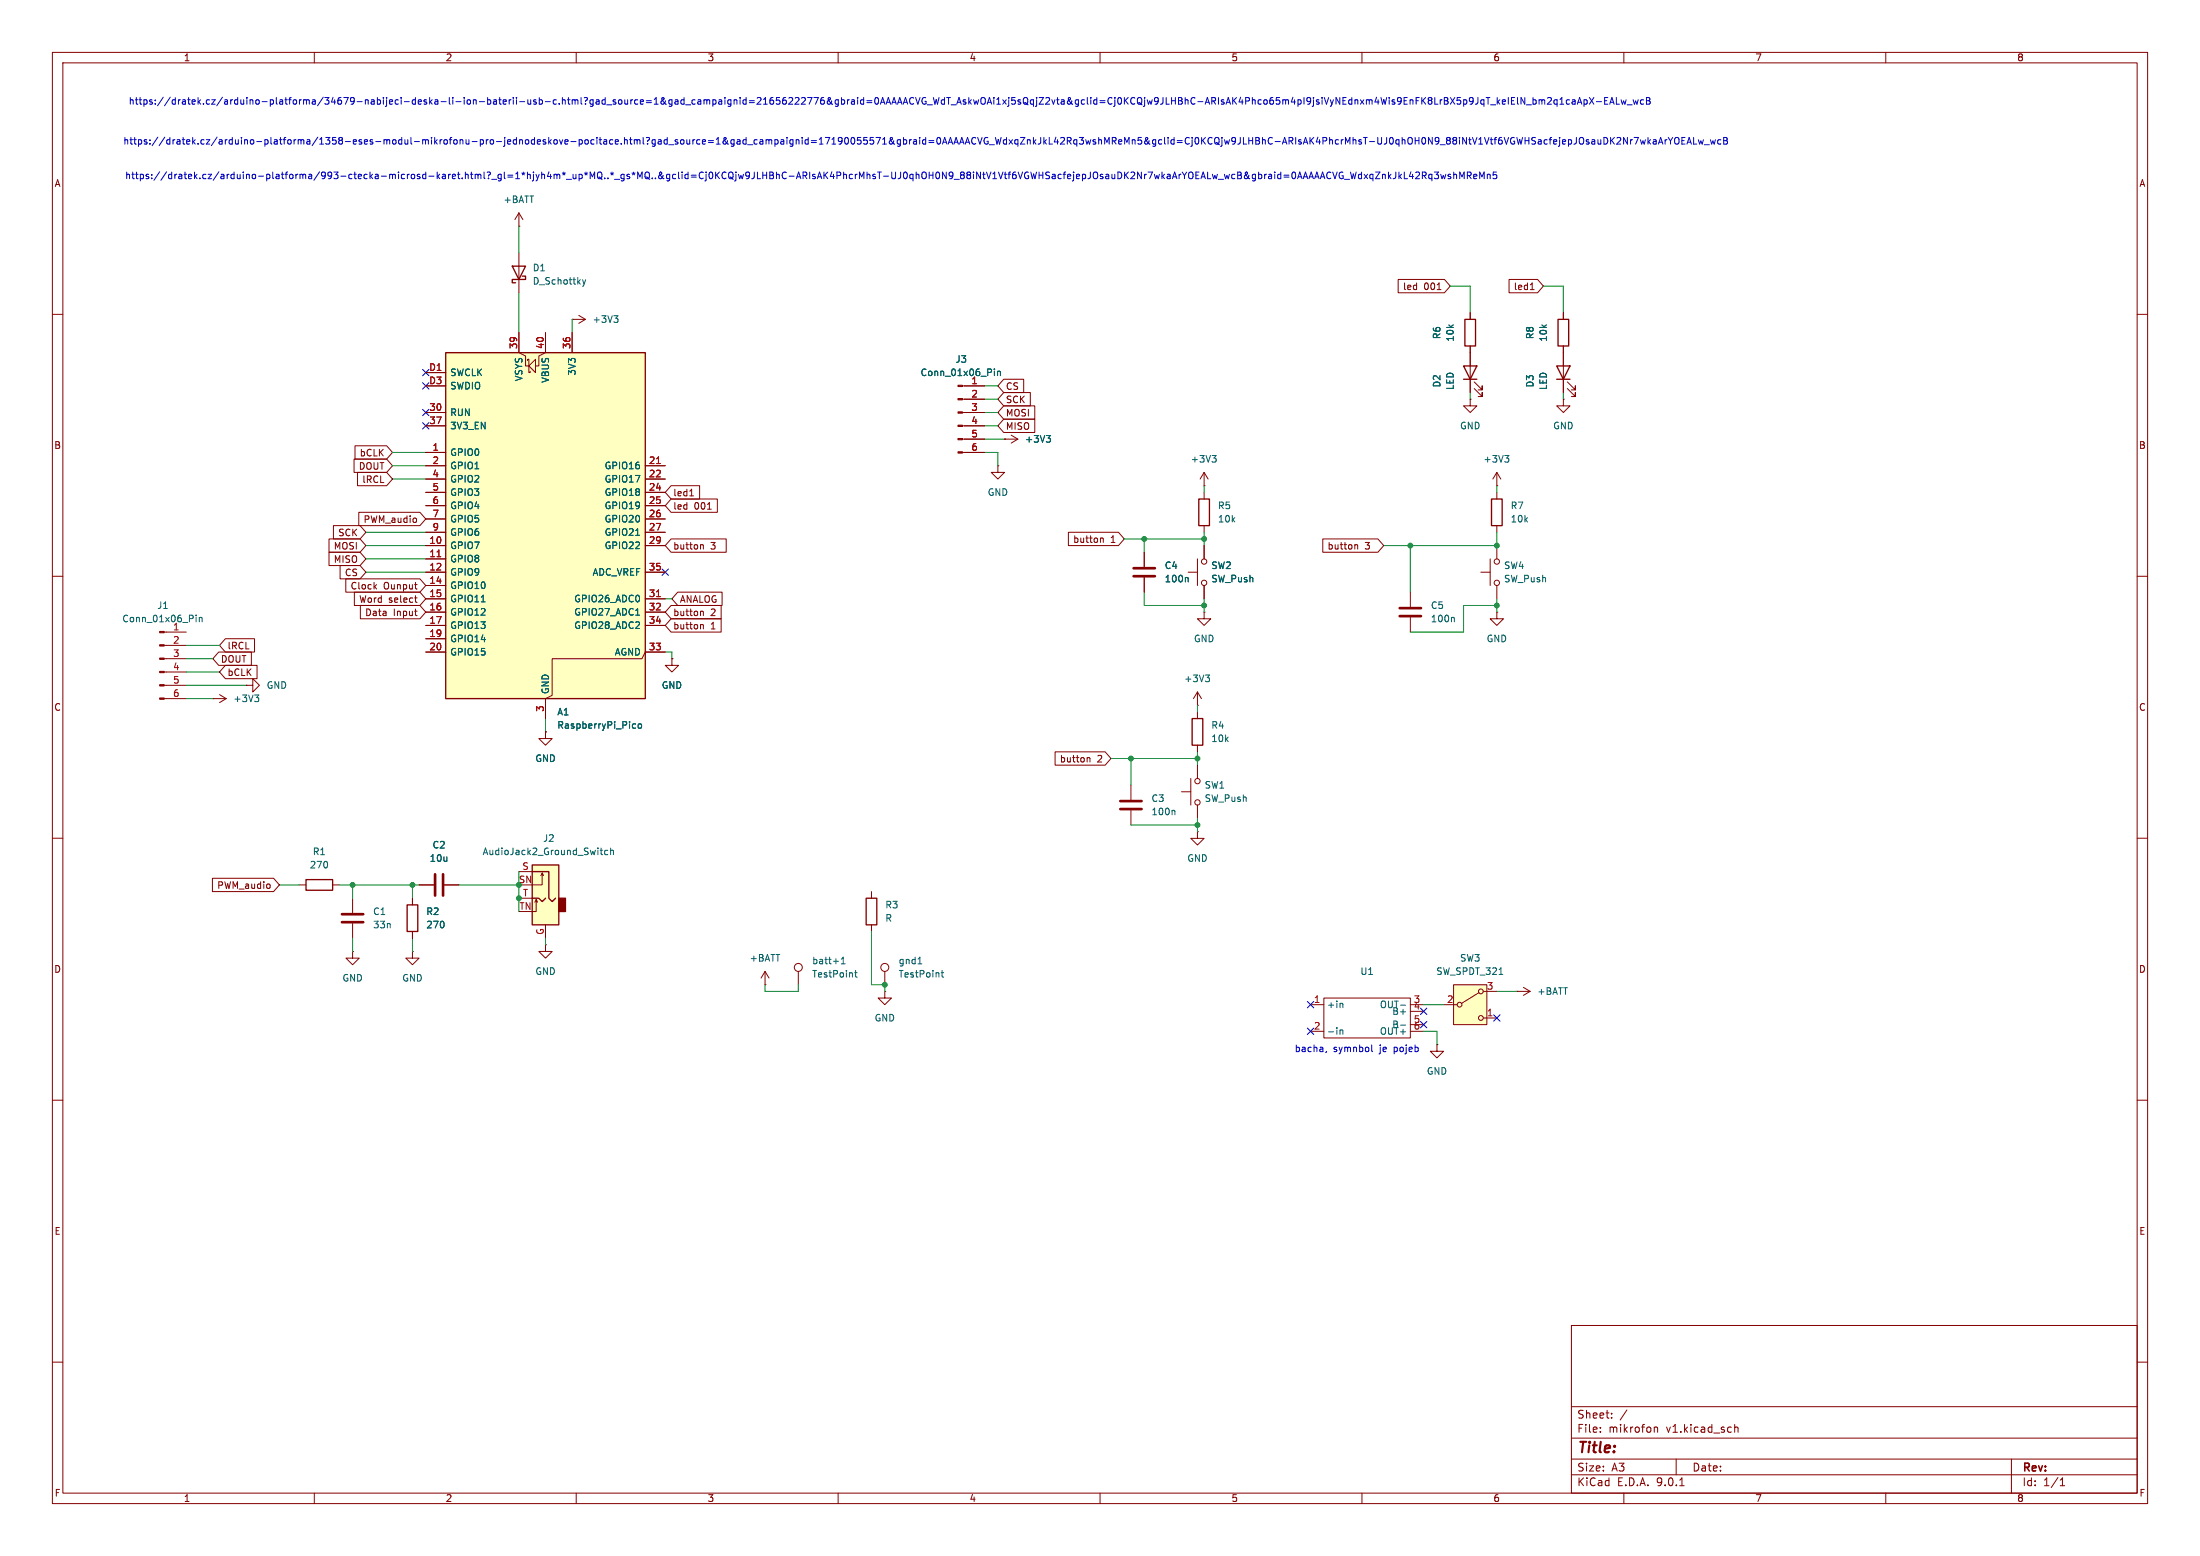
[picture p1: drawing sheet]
<svg xmlns="http://www.w3.org/2000/svg" width="420mm" height="297mm" viewBox="0 0 420 297" stroke-linecap="round" stroke-linejoin="round" font-family="sans-serif">
<g fill="none" stroke="#840000" stroke-width=".19">
<path d="M10 10h400v277h-400zM12 12h396v273h-396zM60 10v2M110 10v2M160 10v2M210 10v2M260 10v2M310 10v2M360 10v2M10 60h2M183.7 73.7h4.3M183.7 76.2h4.3"/>
<path d="M183.7 78.7h4.3M408 60h2M183.7 81.3h4.3M183.7 83.8h4.3M183.7 86.4h4.3M10 110h2M226.8 109.2h1.8M228.6 106.7v5.1M229.9 104.1v2.6M229.9 111.8v2.5M408 110h2M128.3 125.7v1.3h1.2l-1.2 1.3-1.3-1.3h1.3"/>
<path d="M128.3 125.7h.1M10 160h2M408 160h2M67.3 171.5v2.7M67.3 176.3v2.8M78.7 171.5v1.2M78.7 177.8v1.3M67.3 181.6v1.3h1.3l-1.3 1.3-1.3-1.3h1.3M67.3 181.6h.1M78.7 181.6v1.3h1.3l-1.3 1.3-1.2-1.3h1.2M78.7 181.6h.1M289.6 189.2h.1"/>
<path d="M289.6 189.2h2.5M290.8 188.5l1.3 .7M292.1 189.2l-1.3 .8M10 210h2M408 210h2M300 253h108v32h-108zM10 260h2M300 278.5h108M300 274.5h108M300 268.5h108M305.5 273.2v.2M305.5 272.5v.1"/>
<path d="M307.7 270.5v.2M307.7 269.8v.1M310.6 269.1l-1.3 1.9M315.8 272.4v1M315.8 272.5l.2-.1 .4 .1v.9M320 278.5v3M331.2 272.5l.2-.1 .3 .1 .1 .9M331.2 271.9v1.5M384 278.5v6.5M408 260h2M60 285v2M110 285v2"/>
<path d="M160 285v2M210 285v2M260 285v2M300 281.5h108M310 285v2M320.7 283.6h.8M360 285v2M393.3 283.6h.9M393.3 282.5l.4-.4v1.5"/>
<circle cx="229.9" cy="111.3" r=".51"/>
<circle cx="229.9" cy="107.2" r=".51"/>
</g>
<path d="M65.3 176h4M65.3 174.5h4" fill="none" stroke="#840000" stroke-width=".51"/>
<path d="M77.7 172.7h2.1v5.1h-2.1z" fill="none" stroke="#840000" stroke-width=".25"/>
<g fill="#840000" stroke="#840000" stroke-width=".19">
<path d="M182.9 73.5h.8v.3h-.8z"/>
<path d="M182.9 76.1h.8v.2h-.8z"/>
<path d="M182.9 78.6h.8v.3h-.8z"/>
<path d="M182.9 81.2h.8v.2h-.8z"/>
<path d="M182.9 83.7h.8v.2h-.8z"/>
<path d="M182.9 86.2h.8v.3h-.8z"/>
</g>
<path d="M189.8 70.4v.2M189.8 70.9v.8M190.4 70.9v.8M190.4 71l.2-.1h.3l.1 .8" fill="none" stroke="#006464" stroke-width=".19"/>
<path d="M277.5 188h6.3v7.6h-6.3z" fill="#ffffc2"/>
<g fill="none" stroke="#840000" stroke-width=".19">
<path d="M109.2 61h.1M109.2 61h2.6M110.5 60.2l1.3 .8M111.8 61l-1.3 .7M285.7 94v1.3M285.7 100.3v1.3M80 168.9h2.8M84.8 168.9h2.8M274.3 199.4v1.3h1.3l-1.3 1.2-1.3-1.2h1.3M274.3 199.4h.1M275.6 191.8h2.5M277.5 188h6.3v7.6h-6.3z"/>
<path d="M282.3 189.5l-3.3 2M283.2 189.2h2.5M283.2 194.3h2.5"/>
<circle cx="278.6" cy="191.8" r=".46"/>
<circle cx="282.7" cy="189.2" r=".46"/>
<circle cx="282.7" cy="194.3" r=".46"/>
</g>
<path d="M117.2 60.3h.8l-.4 .5M117.7 60.8l.3 .2v.3l-.3 .2M286.2 186h.7" fill="none" stroke="#006464" stroke-width=".19"/>
<path d="M83.1 166.9v4M84.6 166.9v4" fill="none" stroke="#840000" stroke-width=".51"/>
<path d="M284.7 95.3h2.1v5h-2.1z" fill="none" stroke="#840000" stroke-width=".25"/>
<path d="M85.1 67.3h38.1v66.1h-38.1z" fill="#ffffc2"/>
<path d="M85.1 67.3h38.1v66.1h-38.1z" fill="none" stroke="#840000" stroke-width=".25"/>
<g fill="none" stroke="#840000" stroke-width=".19">
<path d="M99.1 43.2h.1M99.1 40.6v2.6M99.1 40.6l-.8 1.3M99.1 40.6l.7 1.3M81.3 71.1h3.8M81.3 73.7h3.8M81.3 78.7h3.8M99.1 63.5v3.8l1.2 .6v2h.7M100.7 68.8v-.2h.3v2.5h.2v-.2M102.2 68.6v2.5l-1.2-1.2zM104.1 63.5v3.8l-1.2 .6v2h-.7M109.2 63.5v3.8"/>
<path d="M81.3 81.3h3.8M81.3 86.4h3.8M81.3 88.9h3.8M81.3 91.4h3.8M81.3 94h3.8M81.3 96.5h3.8M81.3 99.1h3.8M123.2 88.9h3.8M123.2 91.4h3.8M123.2 94h3.8M123.2 96.5h3.8M123.2 99.1h3.8"/>
<path d="M190.5 88.9v1.3h1.3l-1.3 1.2-1.3-1.2h1.3M190.5 88.9h.1M191.8 83.8h.1M191.8 83.8h2.5M193 83.1l1.3 .7M194.3 83.8l-1.3 .8M81.3 101.6h3.8M81.3 104.1h3.8M81.3 106.7h3.8M81.3 109.2h3.8M81.3 111.8h3.8M81.3 114.3h3.8"/>
<path d="M81.3 116.8h3.8M81.3 119.4h3.8M123.2 101.6h3.8M123.2 104.1h3.8M123.2 109.2h3.8M123.2 114.3h3.8M123.2 116.8h3.8M123.2 119.4h3.8M31.3 120.7h4.3M31.3 123.2h4.3M31.3 125.7h4.3M31.3 128.3h4.3"/>
<path d="M31.3 130.8h4.3M31.3 133.4h4.3M81.3 121.9h3.8M81.3 124.5h3.8M104.1 139.7v1.3h1.3l-1.3 1.2-1.2-1.2h1.2M104.1 139.7h.1M127 124.5h-3.8l-.6 1.2h-17.2v7l-1.3 .7v3.8M104.1 180.3v1.3h-1.2l1.2 1.3 1.3-1.3h-1.3M104.1 180.3h.1M146 188h.1M146 185.4l-.7 1.3M146 185.4l.8 1.3"/>
<path d="M146 185.4v2.6"/>
</g>
<path d="M125.3 88.5h.8M83.4 106.3h.8M125.3 113.9h.8" fill="none" stroke="#a90000" stroke-width=".19"/>
<path d="M199.7 83.1h.8l-.4 .5M200.3 83.6l.2 .3v.3l-.2 .2M37.4 117.4v.1M37.4 117.8v.9M38 117.8v.9M38 118l.2-.2 .3 .1 .1 .8M91.9 114.9h.7M121.4 102.2h.7M121.4 117.4h.7M121 138.2h.3M121.3 138.9l-.3 .1M121.9 138.2h.3l.3 .2v.4l-.3 .2-.3-.1-.1-.1z" fill="none" stroke="#006464" stroke-width=".19"/>
<g fill="#840000" stroke="#840000" stroke-width=".19">
<path d="M30.5 120.5h.8v.3h-.8z"/>
<path d="M30.5 123.1h.8v.2h-.8z"/>
<path d="M30.5 125.6h.8v.3h-.8z"/>
<path d="M30.5 128.1h.8v.3h-.8z"/>
<path d="M30.5 130.7h.8v.2h-.8z"/>
<path d="M30.5 133.2h.8v.3h-.8z"/>
</g>
<path d="M101.6 165.1h5.1v11.4h-5.1z" fill="#ffffc2"/>
<path d="M106.7 171.5h1.2v2.5h-1.2z" fill="#840000" stroke="#840000" stroke-width=".25"/>
<g fill="none" stroke="#840000" stroke-width=".25">
<path d="M97.8 50.8h2.5l-1.2 2.5zM99.7 52.7h.6v.6h-2.5v.7h.6M279.4 69.9h2.5l-1.2 2.5zM279.4 72.4h2.5M279.7 61h2v5h-2zM297.2 69.9h2.5l-1.3 2.5zM297.2 72.4h2.5M297.4 61h2.1v5h-2.1zM228.9 95.3h2v5h-2zM227.6 137.2h2v5h-2zM58.4 167.9h5.1v2h-5.1zM101.6 165.1h5.1v11.4h-5.1z"/>
<path d="M101.6 171.5h1.3l.6 .6 .6-.6M101.6 166.4h3.2v5.1l.6 .6 .6-.6M165.4 171.5h2v5h-2z"/>
</g>
<g fill="none" stroke="#840000" stroke-width=".19">
<path d="M99.1 48.3v7.6M266.9 53.3h8.8l1.2 1.3-1.2 1.3h-8.8zM274.4 55.3h.7M280.7 59.7v1.3M288.1 53.3h5.4l1.1 1.3-1.1 1.3h-5.4zM292.1 55.3h.8M298.4 59.7v1.3M81.3 73.7h3.8M81.3 78.7h3.8M81.3 71.1h3.8M99.1 63.5v3.8M104.1 63.5v3.8"/>
<path d="M109.2 63.5v3.8M184.1 73.7h3.9M184.1 76.2h3.9M184.1 78.7h3.9M191.6 77.5h5.9v2.5h-5.9l-1.1-1.3zM191.6 74.9h5.1v2.6h-5.1l-1.1-1.3zM191.6 72.4h3.8v2.5h-3.8l-1.1-1.2zM280.7 76.2v1.3h1.2l-1.2 1.2-1.3-1.2h1.3M280.7 76.2h.1M280.7 66v8.9M281.4 74.2l1.6 1.5v-.8v.8h-.8M281.4 72.9l1.6 1.5v-.7v.7h-.8"/>
<path d="M298.4 76.2v1.3h1.3l-1.3 1.2-1.2-1.2h1.2M298.4 76.2h.1M298.4 66v8.9M299.2 74.2l1.5 1.5v-.8v.8h-.7M299.2 72.9l1.5 1.5v-.7v.7h-.7M67.6 87.6h6.2l1.1 1.3-1.1 1.3h-6.2zM67.8 85.1h6l1.1 1.3-1.1 1.2h-6zM68.3 90.2h5.5l1.1 1.2-1.1 1.3h-5.5zM68.5 97.8h11.7l1.1 1.3-1.1 1.2h-11.7zM79.4 99v.6M81.3 81.3h3.8M81.3 86.4h3.8"/>
<path d="M81.3 88.9h3.8M81.3 91.4h3.8M81.3 94h3.8M81.3 96.5h3.8M81.3 99.1h3.8M123.2 88.9h3.8M123.2 91.4h3.8M123.2 94h3.8M123.2 96.5h3.8M123.2 99.1h3.8M128.1 95.2h8.8v2.6h-8.8l-1.1-1.3zM128.1 92.7h5.5v2.6h-5.5l-1.1-1.3z"/>
<path d="M131.7 94.7h.7M135.1 97.2h.7M184.1 81.3h3.9M184.1 83.8h3.9M184.1 86.4h3.9M191.6 80h5.9v2.6h-5.9l-1.1-1.3zM191.8 83.8h.1M229.9 92.7h.1M229.9 90.2l-.8 1.2M229.9 90.2l.7 1.2M229.9 90.2v2.5M229.9 94v1.3"/>
<path d="M285.7 92.7h.1M285.7 90.2l-.7 1.2M285.7 90.2l.8 1.2M285.7 90.2v2.5M62.8 102.9h5.9l1.1 1.2-1.1 1.3h-5.9zM62.8 105.4h5.9l1.1 1.3-1.1 1.3h-5.9zM63.7 100.3h5l1.1 1.3-1.1 1.3h-5zM64.9 107.9h3.8l1.1 1.3-1.1 1.3h-3.8zM66 110.5h14.2l1.1 1.3-1.1 1.2h-14.2zM67.6 113h12.6l1.1 1.3-1.1 1.3h-12.6zM68.8 115.6h11.4l1.1 1.2-1.1 1.3h-11.4zM71.5 111.9l.4 .5"/>
<path d="M71.9 111.6l-.5 .5M79.1 116.7h.5M79.1 114.1h.5M79.1 111.6h.5M79.3 114.8l.3 .2M79.5 117.5h.1M79.5 112.4h.1M81.3 109.2h3.8M81.3 101.6h3.8M81.3 104.1h3.8M81.3 106.7h3.8M81.3 111.8h3.8"/>
<path d="M81.3 114.3h3.8M81.3 116.8h3.8M81.3 119.4h3.8M123.2 109.2h3.8M123.2 101.6h3.8M123.2 104.1h3.8M123.2 114.3h3.8M123.2 116.8h3.8M123.2 119.4h3.8M128.1 102.9h10.5v2.5h-10.5l-1.1-1.3zM128.1 115.6h9.6v2.5h-9.6l-1.1-1.3zM128.1 118.1h9.6v2.6h-9.6l-1.1-1.3z"/>
<path d="M129.4 113h8.5v2.6h-8.5l-1.1-1.3zM133.8 116.7h.4l.1 .8M133.8 104h.4l.1 .8M133.8 119.3h.4l.1 .8M204 101.6h9.5l1.1 1.3-1.1 1.2h-9.5zM210.1 102.8h.5v.7M218.4 105.4v2.8M218.4 110.2v2.8M229.9 116.8v1.3h1.2l-1.2 1.3-1.3-1.3h1.3M229.9 116.8h.1M229.9 100.3v1.3M229.9 104.1v2.6"/>
<path d="M229.9 111.8v2.5M252.5 102.9h10.5l1.2 1.2-1.2 1.3h-10.5zM258.7 104h.4l.1 .8M269.2 113v2.8M269.2 117.9v2.8M282.7 109.2h1.8M284.5 106.7v5.1M285.7 116.8v1.3h1.3l-1.3 1.3-1.2-1.3h1.2M285.7 116.8h.1M285.7 104.1v2.6M285.7 111.8v2.5M40.6 133.4h.1"/>
<path d="M40.6 133.4h2.6M41.8 124.5h6.2v2.5h-6.2l-1.2-1.3zM41.9 132.6l1.3 .8M43 127h6.1v2.5h-6.1l-1.1-1.2zM43 121.9h5.6v2.6h-5.6l-1.1-1.3zM43.2 133.4l-1.3 .7M47 130.8h1.3v-1.3l1.2 1.3-1.2 1.3v-1.3M47 130.8h.1M81.3 121.9h3.8M81.3 124.5h3.8M104.1 139.7h.1M104.1 133.4v3.8"/>
<path d="M123.2 124.5h3.8M128.3 125.7h.1M228.6 134.6h.1M228.6 132.1v2.5M228.6 135.9v1.3M228.6 132.1l-.8 1.3M228.6 132.1l.8 1.3M201.4 143.5h9.6l1.1 1.3-1.1 1.3h-9.6zM207.6 144.7h.4l.1 .8M215.9 149.9v2.8M215.9 154.7v2.8M225.6 151.1h1.7"/>
<path d="M227.3 148.6v5.1M228.6 158.8v1.2h1.3l-1.3 1.3-1.3-1.3h1.3M228.6 158.8h.1M228.6 142.2v1.3M228.6 146.1v2.5M228.6 153.7v2.5M40.6 167.6h11.6l1.1 1.3-1.1 1.3h-11.6zM51.5 168.9v.6M57.1 168.9h1.3M63.5 168.9h1.3M78.7 171.5v1.2M78.7 177.8v1.3"/>
<path d="M80 168.9h2.8M84.8 168.9h2.8M99.1 166.4h2.5M99.1 171.5h2.5M102.4 171.7l-.3 .5M102.6 172.2l-.2-.5v2.3h-.8M103.5 166.6l-.2 .5M103.8 167.1l-.3-.5v2.3h-1.9M104.1 176.5v2.6M166.4 170.2v1.3M166.4 176.5v1.3M152.4 185.4v2.6"/>
<path d="M168.9 189.2v1.3h1.3l-1.3 1.3-1.3-1.3h1.3M168.9 189.2h.1M168.9 185.4v2.6M250.2 191.8h2.5M250.2 196.9h2.5M252.7 190.5h16.5v7.6h-16.5zM269.2 191.8h2.6M269.2 196.9h2.6M269.2 193h2.6M269.2 195.6h2.6"/>
<circle cx="285.7" cy="111.3" r=".51"/>
<circle cx="285.7" cy="107.2" r=".51"/>
<circle cx="228.6" cy="153.2" r=".51"/>
<circle cx="228.6" cy="149.1" r=".51"/>
<circle cx="152.4" cy="184.7" r=".76"/>
<circle cx="168.9" cy="184.7" r=".76"/>
</g>
<g fill="none" stroke="#006464" stroke-width=".19">
<path d="M111.2 53.4l.3 .8M111.5 54.2l-.3 .5M111.8 53.4l-.3 .8M189.8 70.4v.2M189.8 70.9v.8M190.4 70.9v.8M190.4 71l.2-.1h.3l.1 .8M199.7 83.1h.8l-.4 .5M200.3 83.6l.2 .3v.3l-.2 .2M231.4 86.9h.8l-.5 .5M231.9 87.4l.3 .3v.3l-.3 .2M287.3 86.9h.7l-.4 .5"/>
<path d="M287.8 87.4l.2 .3v.3l-.2 .2M91.9 114.9h.7M121.4 102.2h.7M121.4 117.4h.7M226.7 110.2l.1 .2v.7M277.5 117.8l.1 .2v.7M48.6 132.7h.8l-.4 .4M49.2 133.1l.2 .3v.3l-.2 .2M121 138.2h.3M121.3 138.9l-.3 .1M121.9 138.2h.3l.3 .2v.4l-.3 .2-.3-.1-.1-.1zM230.1 128.8h.8l-.4 .5"/>
<path d="M230.7 129.3l.2 .3v.3l-.2 .2M224.1 154.7l.2 .2v.6M114.6 162.3h.5M114.8 163l.3 .1M116 162.4l-.3-.1-.3 .2 .1 .6h.5M116.6 162.4l.1-.1 .4 .1v.7M116.6 161.9v1.2M160.6 184h.7M160.6 183.1l.4-.4v1.3M163.2 185.7h.4M163.3 185.2v1.1l.3 .2M175.3 184h.7"/>
<path d="M179.7 185.7h.4M179.8 185.2v1.1l.3 .2M255.8 196.7l.2-.1h.3l.1 .8M255.8 196.6v.8M256 191.5l.4 .2v.6M267.4 191.9h.9M267.4 195.7h.9"/>
</g>
<path d="M216.4 110h4.1M216.4 108.5h4.1M267.2 117.6h4.1M267.2 116.1h4.1M213.9 154.4h4M213.9 152.9h4" fill="none" stroke="#840000" stroke-width=".51"/>
<g fill="none" stroke="#009600" stroke-width=".19">
<path d="M99.1 43.2v5.1M99.1 55.9v7.6M276.9 54.6h3.8v5.1M294.6 54.6h3.8v5.1M109.2 61v2.5M188 73.7h2.5M188 76.2h2.5M188 78.7h2.5M280.7 74.9v1.3M298.4 74.9v1.3M74.9 86.4h6.4M74.9 88.9h6.4"/>
<path d="M74.9 91.4h6.4M188 86.4h2.5v2.5M188 83.8h3.8M188 81.3h2.5M229.9 92.7v1.3M285.7 92.7v1.3M69.8 104.1h11.5M69.8 106.7h11.5M69.8 109.2h11.5M69.8 101.6h11.5M127 114.3h1.3M214.6 102.9h15.3"/>
<path d="M218.4 113v2.6h11.5M218.4 102.9v2.5M229.9 101.6v2.5M229.9 114.3v2.5M269.2 104.1v8.9M285.7 115.6h-6.3v5.1h-10.2M285.7 101.6v2.5h-21.5M285.7 114.3v2.5M35.6 133.4h5M35.6 125.7h5M35.6 123.2h6.3M35.6 128.3h6.3"/>
<path d="M35.6 130.8h11.4M104.1 137.2v2.5M127 124.5h1.3v1.2M228.6 134.6v1.3M212.1 144.8h16.5M215.9 157.5h12.7M215.9 144.8v5.1M228.6 143.5v2.6M228.6 156.2v2.6M53.3 168.9h3.8M64.8 168.9h15.2M67.3 168.9v2.6"/>
<path d="M67.3 179.1v2.5M78.7 168.9v2.6M78.7 179.1v2.5M87.6 168.9h11.5M99.1 166.4v7.6M104.1 179.1v1.2M166.4 177.8v10.2h2.5v1.2M146 188v1.2h6.4v-1.2M271.8 196.9h2.5v2.5M271.8 191.8h3.8M285.7 189.2h3.9"/>
</g>
<g fill="none" stroke="#000084" stroke-width=".19">
<path d="M80.7 78.1l1.2 1.2M80.7 70.5l1.2 1.2M80.7 73.1l1.2 1.2M81.9 78.1l-1.2 1.2M81.9 70.5l-1.2 1.2M81.9 73.1l-1.2 1.2M80.7 80.7l1.2 1.2M81.9 80.7l-1.2 1.2M126.4 108.6l1.2 1.2M127.6 108.6l-1.2 1.2M249.6 191.2l1.2 1.2M249.6 196.2l1.2 1.3"/>
<path d="M250.8 191.2l-1.2 1.2M250.8 196.2l-1.2 1.3M271.2 195l1.2 1.2M271.2 192.4l1.2 1.2M272.4 195l-1.2 1.2M272.4 192.4l-1.2 1.2M285.1 193.7l1.3 1.2M286.4 193.7l-1.3 1.2"/>
</g>
<g fill="none" stroke="#0000c2" stroke-width=".19">
<path d="M266.1 19.5l.2 .1-.2 .3M266.1 19l.1 .1M267.5 19.2l-.2 .2h-.3l-.2-.2v-.3l.2-.3h.3l.2 .3a.84 .84 0 0 1-.4 1h-.2M268 19.2h.5M268.7 18.6h-.7v1.3h.7M269.2 19v.9M269.2 19.2l.2-.2 .3 .1v.8M270.3 19.2h.5M271 18.6h-.7v1.3M271.4 18.6v1.3M271.6 19.2l.6 .7M272.2 18.6l-.8 .7"/>
<path d="M272.9 19.2l-.3 .2 .1 .4 .2 .1 .3-.1 .2-.2v-.2l-.3-.2M272.9 19.2l-.3-.3 .3-.3h.2l.3 .3-.3 .3M272.9 19.2h.2M273.9 18.6v1.3h.6M274.9 19v.9M275.3 19l-.4 .3M275.7 18.6h.5l.2 .3-.2 .3 .2 .1 .1 .3-.3 .3h-.5zM275.7 19.2h.5M276.9 18.6l.8 1.3M277.7 18.6l-.8 1.3M278.8 18.6h-.6l-.1 .6 .2-.1 .5 .1 .1 .1-.1 .5-.2 .1-.5-.1M279.4 19.1l.4-.1 .2 .3-.1 .5h-.5"/>
<path d="M279.4 19v1.3M281.2 19.2l-.2 .2h-.3l-.2-.2v-.3l.2-.3h.3l.2 .3a.84 .84 0 0 1-.3 1h-.3M282.1 18.6v1.1l-.4 .2M283.3 19.1l-.4-.1-.2 .3 .1 .5h.5M283.3 19v1.3M283.7 18.6h.7M284.1 18.6v1.3M285.8 18.6v1.3M285.9 19.4l.4 .5M286.3 19l-.5 .5M286.8 19.5l.6-.2-.1-.2-.3-.1-.2 .2 .1 .6h.4M287.9 18.6v1.3"/>
<path d="M288.5 19.2h.5M289.2 18.6h-.7v1.3h.7M289.7 18.6v1.1l.2 .2M291.1 18.6v1.3l-.7-1.3v1.3M292.7 19.1l.3-.1 .3 .3-.2 .5h-.4M292.7 18.6v1.3M293.8 19.2l.4-.2 .2 .2M293.8 19v.9M294.4 19.2l.1-.2 .3 .1 .1 .8M294.4 19.2v.7M295.4 18.7l.5-.1 .3 .4-.8 .9h.8M297.3 19.1l-.4-.1-.2 .3 .1 .5h.5"/>
<path d="M297.3 19v1.3M297.8 19.9h.7M297.8 19l.4-.4v1.3M299.6 19.1l-.3-.1-.3 .3 .1 .5h.5M300.2 19.1h.4l.1 .8M300.7 19.3l-.4 .1-.2 .2 .2 .3 .4-.1M301.1 19.9l.5-1.3 .4 1.3M301.2 19.5h.7M302.4 19.1l.4-.1 .2 .3-.1 .5h-.5M302.4 19v1.3M303.4 18.6l.9 1.3M304.3 18.6l-.9 1.3"/>
<path d="M304.8 19.4h.9M306.3 19.2h.5M306.9 18.6h-.6v1.3h.6M307.3 19.9l.4-1.3 .4 1.3M307.4 19.5h.6M308.6 18.6v1.3h.6M309.5 19l.2 .9 .3-.6 .2 .6 .2-.9M311.8 19l.2 .9 .3-.6 .2 .6 .2-.9M313.8 19.1l-.4-.1-.2 .3 .1 .5h.5M314.3 18.6h.4l.3 .3-.3 .3 .3 .1v.3l-.2 .3h-.5zM314.3 19.2h.4M247.7 34.1l.4-1.3 .5 1.3"/>
<path d="M247.8 33.7h.6M248.8 34.1l.4-1.3 .4 1.3M248.9 33.7h.6M249.9 34.1l.4-1.3 .4 1.3M250 33.7h.6M251 34.1l.4-1.3 .4 1.3M251.1 33.7h.6M252.1 34.1l.4-1.3 .4 1.3M252.2 33.7h.6M254.1 33a.6 .6 0 0 0-.9 .4 .6 .6 0 0 0 .6 .7l.3-.1M254.4 32.8l.4 1.3 .5-1.3M256.4 32.9a.59 .59 0 0 0-.8 .6 .59 .59 0 0 0 .8 .6v-.5h-.2"/>
<path d="M256.7 34.2h.9M257.8 32.8l.3 1.3 .3-.9 .2 .9 .3-1.3M259.9 33.3h-.3l-.3 .2 .1 .6h.5M259.9 32.8v1.3M260.4 33.3l.7 .8M261.1 33.3l-.7 .8M262.1 33.3h-.4l-.2 .2 .1 .6h.5M262.1 33.3v1.2M262.6 32.8h.8l-.8 1.3h.8M263.9 33.4l.2-.1h.3l.1 .8M263.9 33.3v.8M265.1 32.8v1.3"/>
<path d="M265.2 33.6l.4 .5M265.6 33.3l-.5 .4M266.5 32.8l-.1 1.1-.4 .2M267.1 32.8v1.3M267.2 33.6l.3 .5M267.5 33.3l-.4 .4M268.1 32.8v1.3h.6M269.4 32.8l-.3 .9h.7M269.7 33.3v.8M270.3 33l.5-.2 .2 .4-.8 .9h.8M271.5 33.5l.6-.1 .2-.1-.1-.3-.7-.2v1.3M271.8 33.5l.5 .6"/>
<path d="M273.4 33.3h-.4l-.3 .2 .2 .6h.5M273.4 33.3v1.2M273.8 32.8h.8l-.4 .5 .4 .1v.6l-.2 .1-.6-.1M275 33.3l.3 .8 .2-.6 .3 .6 .2-.8M276.9 33.3h-.3l-.2 .1 .1 .2 .4 .1v.4h-.5M277.5 33.4l.2-.1h.3l.1 .8M277.5 32.8v1.3M278.7 34.1v-1.3l.4 .9 .4-.9v1.3M280.1 33.5l.6-.1 .2-.1-.1-.3-.7-.2v1.3M280.4 33.5l.5 .6M281.1 26.2l.4 1.3 .5-1.3M281.3 33.7l.6-.1v-.3h-.4l-.2 .1 .1 .7h.5"/>
<path d="M282.3 27.5h.7M282.3 26.6l.4-.4v1.3M282.5 34.1v-1.3l.4 .9 .4-.9v1.3M283.4 26.2l.4 1.3 .4-1.3M283.9 33.4l.2-.1h.3l.1 .8M283.9 33.3v.8M284.5 26.7h.5M284.6 20h.9M284.7 26.2v1.1l.3 .2M285.2 26.7h.5M285.7 32.8h-.6l-.1 .6 .2-.1 .4 .1 .1 .2v.4l-.2 .1-.5-.1M285.7 26.2l-.3 .2v1.1"/>
<path d="M286.7 26.2l-.4 .1a.86 .86 0 0 0 0 1.2l.4-.1 .1-.4-.3-.3h-.2l-.2 .3M287.2 26.2l.4 1.3 .4-1.3M289.1 26.3a.59 .59 0 0 0-.7 .6 .59 .59 0 0 0 .7 .5v-.4h-.2M289.6 26.2l.3 1.3 .2-.9 .3 .9 .3-1.3M291.1 26.2v1.3M291.1 26.8h.8M291.4 20h1M291.9 26.2v1.3M293.1 26.3l-.4-.1-.2 .2v.3l.5 .3 .1 .3-.2 .2-.5-.1M293.7 26.7h.5v.8M294.2 27h-.4l-.2 .2 .2 .3 .4-.1M295.4 26.7h-.4l-.2 .2 .1 .5h.5"/>
<path d="M295.7 26.7h.5M296.2 26.2l-.3 .2v1.1M296.6 27.1l.6-.1-.1-.3h-.3l-.2 .1v.6h.5M297.7 26.2v.2M297.7 26.7v1l-.2 .2M298.3 27.1l.6-.1-.1-.3h-.3l-.2 .1v.6h.5M299.4 26.7h.4l.2 .2-.1 .5h-.5M299.4 26.7v1.2M300.9 26.2v1.1l-.4 .2M301.5 26.4l.3-.2a.43 .43 0 0 1 .5 .5v.4a.42 .42 0 0 1-.4 .4 .42 .42 0 0 1-.4-.4zM303.3 26.7h-.3l-.2 .1 .1 .2 .4 .1v.3h-.5M303.9 26.7h.5v.8"/>
<path d="M304.4 27h-.4l-.2 .2 .2 .3 .4-.1M305.1 26.7v.7l.3 .1 .2-.1M305.6 26.7v.8M306.2 26.2a.64 .64 0 0 1 .7 .7 .64 .64 0 0 1-.7 .6zM307.5 26.2v1.3M307.7 26.8l.5 .7M308.2 26.2l-.7 .8M308.7 26.4l.5-.2 .2 .4-.8 .9h.8M310.6 20h1M310.7 26.2v1.3l-.7-1.3v1.3M311.3 26.7v.8M311.6 26.7l-.3 .2"/>
<path d="M311.9 26.2h.9l-.6 1.3M313.2 26.7l.2 .8 .2-.6 .3 .6 .2-.8M314.6 26.2v1.3M314.7 27l.4 .5M315.1 26.7l-.5 .4M315.6 26.7h.5l.1 .8M316.2 27h-.4l-.2 .2 .2 .3 .4-.1M316.6 27.5l.4-1.3 .5 1.3M316.7 27.1h.6M317.9 26.7v.8M318.2 26.7l-.3 .2M318.5 26.2l.4 .7"/>
<path d="M318.9 26.9v.6M319.3 26.2l-.4 .7M319.7 26.4l.3-.2a.43 .43 0 0 1 .5 .5v.4a.42 .42 0 0 1-.4 .4 .42 .42 0 0 1-.4-.4zM321.1 26.8h.4M321.7 26.2h-.6v1.3h.6M322 27.5l.5-1.3 .4 1.3M322.2 27.1h.6M323.3 26.2v1.3h.6M324.2 26.7l.3 .8 .2-.6 .2 .6 .3-.8M325.4 27.6h.9M326.5 26.7l.3 .8 .2-.6 .2 .6 .3-.8M328.5 26.7h-.3l-.3 .2 .1 .5h.5"/>
<path d="M329.1 26.2h.4l.2 .3-.2 .3 .2 .2 .1 .3-.3 .2h-.4zM329.1 26.8h.4M261.9 199.5v1.1l.1 .1M253.2 200.7l-.1 .2"/>
</g>
<path d="M125.3 88.5h.8M83.4 106.3h.8M125.3 113.9h.8" fill="none" stroke="#a90000" stroke-width=".19"/>
<g fill="#009600" stroke="#009600" stroke-width=".19">
<circle cx="78.7" cy="168.9" r=".46"/>
<circle cx="99.1" cy="171.5" r=".46"/>
<circle cx="67.3" cy="168.9" r=".46"/>
<circle cx="228.6" cy="157.5" r=".46"/>
<circle cx="228.6" cy="144.8" r=".46"/>
<circle cx="215.9" cy="144.8" r=".46"/>
<circle cx="218.4" cy="102.9" r=".46"/>
<circle cx="269.2" cy="104.1" r=".46"/>
<circle cx="285.7" cy="104.1" r=".46"/>
<circle cx="229.9" cy="102.9" r=".46"/>
<circle cx="285.7" cy="115.6" r=".46"/>
<circle cx="229.9" cy="115.6" r=".46"/>
<circle cx="99.1" cy="168.9" r=".46"/>
<circle cx="168.9" cy="188" r=".46"/>
</g>
<text font-size="2.8" fill="#840000" x="301" y="277.9">Title:</text>
<g font-size="2.1" fill="#840000">
<text x="301" y="273.7">File:</text>
<text x="301" y="271">Sheet:</text>
<text x="307.1" y="273.7">mikrofon</text>
<text x="318.2" y="273.7">v1.kicad_sch</text>
<text x="301" y="281.1">Size:</text>
<text x="307.6" y="281.1">A3</text>
<text x="323" y="281.1">Date:</text>
<text x="386" y="281.3">Rev:</text>
<text x="301" y="283.9">KiCad</text>
<text x="308.7" y="283.9">E.D.A.</text>
<text x="316.3" y="283.9">9.0.1</text>
<text x="386" y="283.9">Id:</text>
<text x="390.1" y="283.9">1/1</text>
</g>
<g font-size="1.8" fill="#840000">
<text x="35" y="11.9">1</text>
<text x="85" y="11.9">2</text>
<text x="135" y="11.9">3</text>
<text x="185" y="11.9">4</text>
<text x="235" y="11.9">5</text>
<text x="285" y="11.9">6</text>
<text x="335" y="11.9">7</text>
<text x="385" y="11.9">8</text>
<text x="10.3" y="35.9">A</text>
<text x="408.3" y="35.9">A</text>
<text x="267.7" y="55.6">led</text>
<text x="271.8" y="55.6">001</text>
<text x="288.9" y="55.6">led1</text>
<text x="191.9" y="77.2">SCK</text>
<text x="191.9" y="74.6">CS</text>
<text x="191.9" y="79.7">MOSI</text>
<text x="191.9" y="82.2">MISO</text>
<text x="10.3" y="85.9">B</text>
<text x="68.4" y="89.9">DOUT</text>
<text x="68.6" y="87.3">bCLK</text>
<text x="408.2" y="85.9">B</text>
<text x="69.1" y="92.4">lRCL</text>
<text x="128.4" y="94.9">led1</text>
<text x="69.3" y="100">PWM_audio</text>
<text x="128.4" y="97.5">led</text>
<text x="132.5" y="97.5">001</text>
<text x="63.6" y="105.1">MOSI</text>
<text x="63.6" y="107.6">MISO</text>
<text x="64.5" y="102.6">SCK</text>
<text x="128.4" y="105.1">button</text>
<text x="135.6" y="105.1">3</text>
<text x="204.8" y="103.8">button</text>
<text x="212" y="103.8">1</text>
<text x="253.3" y="105.1">button</text>
<text x="260.6" y="105.1">3</text>
<text x="65.7" y="110.2">CS</text>
<text x="66.8" y="112.7">Clock</text>
<text x="73.2" y="112.7">Ounput</text>
<text x="68.5" y="115.3">Word</text>
<text x="69.6" y="117.8">Data</text>
<text x="74.2" y="115.3">select</text>
<text x="75.1" y="117.8">Input</text>
<text x="128.4" y="117.8">button</text>
<text x="129.7" y="115.3">ANALOG</text>
<text x="135.6" y="117.8">2</text>
<text x="43.3" y="124.1">lRCL</text>
<text x="128.4" y="120.3">button</text>
<text x="135.6" y="120.3">1</text>
<text x="42.1" y="126.7">DOUT</text>
<text x="43.3" y="129.2">bCLK</text>
<text x="10.3" y="135.9">C</text>
<text x="408.2" y="135.9">C</text>
<text x="202.2" y="145.7">button</text>
<text x="209.5" y="145.7">2</text>
<text x="41.4" y="169.9">PWM_audio</text>
<text x="10.3" y="185.9">D</text>
<text x="408.2" y="185.9">D</text>
<text x="10.3" y="235.9">E</text>
<text x="408.3" y="235.9">E</text>
<text x="10.3" y="285.9">F</text>
<text x="35" y="286.9">1</text>
<text x="85" y="286.9">2</text>
<text x="135" y="286.9">3</text>
<text x="185" y="286.9">4</text>
<text x="235" y="286.9">5</text>
<text x="285" y="286.9">6</text>
<text x="335" y="286.9">7</text>
<text x="385" y="286.9">8</text>
<text x="408.3" y="285.9">F</text>
</g>
<g font-size="1.8" fill="#0000c2">
<text x="24.5" y="20.2">https://dratek.cz/arduino-platforma/34679-nabijeci-deska-li-ion-baterii-usb-c.html?gad_source=1&amp;gad_campaignid=21656222776&amp;gbraid=0AAAAACVG_WdT_AskwOAi1xj5sQqjZ2vta&amp;gclid=Cj0KCQjw9JLHBhC-ARIsAK4Phco65m4pI9jsiVyNEdnxm4Wis9EnFK8LrBX5p9JqT_keIElN_bm2q1caApX-EALw_wcB</text>
<text x="23.4" y="27.8">https://dratek.cz/arduino-platforma/1358-eses-modul-mikrofonu-pro-jednodeskove-pocitace.html?gad_source=1&amp;gad_campaignid=17190055571&amp;gbraid=0AAAAACVG_WdxqZnkJkL42Rq3wshMReMn5&amp;gclid=Cj0KCQjw9JLHBhC-ARIsAK4PhcrMhsT-UJ0qhOH0N9_88iNtV1Vtf6VGWHSacfejepJOsauDK2Nr7wkaArYOEALw_wcB</text>
<text x="23.8" y="34.4">https://dratek.cz/arduino-platforma/993-ctecka-microsd-karet.html?_gl=1*hjyh4m*_up*MQ..*_gs*MQ..&amp;gclid=Cj0KCQjw9JLHBhC-ARIsAK4PhcrMhsT-UJ0qhOH0N9_88iNtV1Vtf6VGWHSacfejepJOsauDK2Nr7wkaArYOEALw_wcB&amp;gbraid=0AAAAACVG_WdxqZnkJkL42Rq3wshMReMn5</text>
<text x="247.1" y="201">bacha,</text>
<text x="254.5" y="201">symnbol</text>
<text x="263.5" y="201">je</text>
<text x="266.4" y="201">pojeb</text>
</g>
<g font-size="1.8" fill="#006464">
<text x="96" y="39">+BATT</text>
<text x="101.6" y="52">D1</text>
<text x="101.6" y="54.5">D_Schottky</text>
<text x="113" y="61.8">+3V3</text>
<text x="275.2" y="64.8" transform="rotate(-90 275.2 64.8)">R6</text>
<text x="277.7" y="65.3" transform="rotate(-90 277.7 65.3)">10k</text>
<text x="293" y="64.8" transform="rotate(-90 293 64.8)">R8</text>
<text x="295.5" y="65.3" transform="rotate(-90 295.5 65.3)">10k</text>
<text x="85.9" y="72">SWCLK</text>
<text x="110.1" y="71.8" transform="rotate(-90 110.1 71.8)">3V3</text>
<text x="175.6" y="72">Conn_01x06_Pin</text>
<text x="182.3" y="69.4">J3</text>
<text x="85.9" y="74.5">SWDIO</text>
<text x="99.9" y="72.9" transform="rotate(-90 99.9 72.9)">VSYS</text>
<text x="105" y="73.2" transform="rotate(-90 105 73.2)">VBUS</text>
<text x="275.2" y="74" transform="rotate(-90 275.2 74)">D2</text>
<text x="277.7" y="74.5" transform="rotate(-90 277.7 74.5)">LED</text>
<text x="293" y="74" transform="rotate(-90 293 74)">D3</text>
<text x="295.5" y="74.5" transform="rotate(-90 295.5 74.5)">LED</text>
<text x="85.9" y="79.6">RUN</text>
<text x="85.9" y="82.1">3V3_EN</text>
<text x="278.6" y="82.1">GND</text>
<text x="296.4" y="82.1">GND</text>
<text x="85.9" y="87.2">GPIO0</text>
<text x="85.9" y="89.8">GPIO1</text>
<text x="115.3" y="89.8">GPIO16</text>
<text x="195.6" y="84.7">+3V3</text>
<text x="227.2" y="88.5">+3V3</text>
<text x="283.1" y="88.5">+3V3</text>
<text x="85.9" y="92.3">GPIO2</text>
<text x="85.9" y="94.8">GPIO3</text>
<text x="115.3" y="92.3">GPIO17</text>
<text x="115.3" y="94.8">GPIO18</text>
<text x="188.5" y="94.8">GND</text>
<text x="85.9" y="97.4">GPIO4</text>
<text x="85.9" y="99.9">GPIO5</text>
<text x="115.3" y="97.4">GPIO19</text>
<text x="115.3" y="99.9">GPIO20</text>
<text x="232.4" y="97.4">R5</text>
<text x="232.4" y="99.9">10k</text>
<text x="288.3" y="97.4">R7</text>
<text x="288.3" y="99.9">10k</text>
<text x="85.9" y="102.5">GPIO6</text>
<text x="85.9" y="105">GPIO7</text>
<text x="85.9" y="107.5">GPIO8</text>
<text x="115.3" y="102.5">GPIO21</text>
<text x="115.3" y="105">GPIO22</text>
<text x="85.9" y="110.1">GPIO9</text>
<text x="85.9" y="112.6">GPIO10</text>
<text x="113" y="110.1">ADC_VREF</text>
<text x="222.3" y="108.8">C4</text>
<text x="222.3" y="111.4">100n</text>
<text x="231.1" y="108.8">SW2</text>
<text x="231.1" y="111.4">SW_Push</text>
<text x="287" y="108.8">SW4</text>
<text x="287" y="111.4">SW_Push</text>
<text x="23.2" y="119">Conn_01x06_Pin</text>
<text x="29.9" y="116.4">J1</text>
<text x="85.9" y="115.2">GPIO11</text>
<text x="85.9" y="117.7">GPIO12</text>
<text x="109.5" y="115.2">GPIO26_ADC0</text>
<text x="109.5" y="117.7">GPIO27_ADC1</text>
<text x="273.1" y="116.4">C5</text>
<text x="273.1" y="119">100n</text>
<text x="32.9" y="120.4">1</text>
<text x="85.9" y="120.2">GPIO13</text>
<text x="85.9" y="122.8">GPIO14</text>
<text x="85.9" y="125.3">GPIO15</text>
<text x="109.5" y="120.2">GPIO28_ADC2</text>
<text x="117.3" y="125.3">AGND</text>
<text x="227.8" y="122.8">GND</text>
<text x="283.7" y="122.8">GND</text>
<text x="50.8" y="131.7">GND</text>
<text x="126.2" y="131.7">GND</text>
<text x="226" y="130.4">+3V3</text>
<text x="44.5" y="134.2">+3V3</text>
<text x="105" y="132.6" transform="rotate(-90 105 132.6)">GND</text>
<text x="106.3" y="136.8">A1</text>
<text x="106.3" y="139.3">RaspberryPi_Pico</text>
<text x="231.1" y="139.3">R4</text>
<text x="231.1" y="141.8">10k</text>
<text x="102.1" y="145.6">GND</text>
<text x="219.7" y="153.3">C3</text>
<text x="219.7" y="155.8">100n</text>
<text x="229.9" y="150.7">SW1</text>
<text x="229.9" y="153.3">SW_Push</text>
<text x="103.6" y="160.9">J2</text>
<text x="59" y="166">270</text>
<text x="59.6" y="163.4">R1</text>
<text x="81.9" y="164.7">10u</text>
<text x="82.5" y="162.2">C2</text>
<text x="92" y="163.4">AudioJack2_Ground_Switch</text>
<text x="226.6" y="164.7">GND</text>
<text x="168.9" y="173.6">R3</text>
<text x="71.1" y="174.9">C1</text>
<text x="71.1" y="177.4">33n</text>
<text x="81.3" y="174.9">R2</text>
<text x="81.3" y="177.4">270</text>
<text x="168.9" y="176.1">R</text>
<text x="143" y="183.7">+BATT</text>
<text x="154.9" y="184.3">batt+1</text>
<text x="171.5" y="184.3">gnd1</text>
<text x="278.6" y="183.7">SW3</text>
<text x="65.3" y="187.6">GND</text>
<text x="76.7" y="187.6">GND</text>
<text x="102.1" y="186.3">GND</text>
<text x="154.9" y="186.8">TestPoint</text>
<text x="171.5" y="186.8">TestPoint</text>
<text x="259.6" y="186.3">U1</text>
<text x="274.1" y="186.3">SW_SPDT_321</text>
<text x="293.4" y="190.1">+BATT</text>
<text x="166.9" y="195.2">GND</text>
<text x="253.2" y="192.6">+in</text>
<text x="253.2" y="197.7">-in</text>
<text x="263.3" y="192.6">OUT-</text>
<text x="263.3" y="197.7">OUT+</text>
<text x="265.7" y="193.9">B+</text>
<text x="265.7" y="196.4">B-</text>
<text x="272.3" y="205.3">GND</text>
</g>
<g font-size="1.8" fill="#a90000">
<text x="81.8" y="70.9">D1</text>
<text x="98.8" y="66.7" transform="rotate(-90 98.8 66.7)">39</text>
<text x="103.9" y="66.7" transform="rotate(-90 103.9 66.7)">40</text>
<text x="109" y="66.7" transform="rotate(-90 109 66.7)">36</text>
<text x="81.8" y="73.4">D3</text>
<text x="185.3" y="73.4">1</text>
<text x="185.3" y="75.9">2</text>
<text x="81.9" y="78.5">30</text>
<text x="81.9" y="81">37</text>
<text x="185.3" y="78.5">3</text>
<text x="185.3" y="81">4</text>
<text x="185.3" y="83.6">5</text>
<text x="82.5" y="86.1">1</text>
<text x="82.5" y="88.6">2</text>
<text x="123.8" y="88.6">21</text>
<text x="185.3" y="86.1">6</text>
<text x="82.5" y="91.2">4</text>
<text x="82.5" y="93.7">5</text>
<text x="123.8" y="91.2">22</text>
<text x="123.8" y="93.7">24</text>
<text x="82.5" y="96.3">6</text>
<text x="82.5" y="98.8">7</text>
<text x="82.5" y="101.3">9</text>
<text x="123.8" y="96.3">25</text>
<text x="123.8" y="98.8">26</text>
<text x="123.8" y="101.3">27</text>
<text x="81.9" y="103.9">10</text>
<text x="81.9" y="106.4">11</text>
<text x="123.8" y="103.9">29</text>
<text x="81.9" y="109">12</text>
<text x="81.9" y="111.5">14</text>
<text x="123.8" y="109">35</text>
<text x="81.9" y="114">15</text>
<text x="81.9" y="116.6">16</text>
<text x="81.9" y="119.1">17</text>
<text x="123.8" y="114">31</text>
<text x="123.8" y="116.6">32</text>
<text x="123.8" y="119.1">34</text>
<text x="32.9" y="122.9">2</text>
<text x="32.9" y="125.5">3</text>
<text x="81.9" y="121.7">19</text>
<text x="81.9" y="124.2">20</text>
<text x="123.8" y="124.2">33</text>
<text x="32.9" y="128">4</text>
<text x="32.9" y="130.6">5</text>
<text x="32.9" y="133.1">6</text>
<text x="103.9" y="136" transform="rotate(-90 103.9 136)">3</text>
<text x="99.6" y="166.1">S</text>
<text x="99" y="168.7">SN</text>
<text x="99.1" y="173.7">TN</text>
<text x="99.7" y="171.2">T</text>
<text x="103.9" y="178.5" transform="rotate(-90 103.9 178.5)">G</text>
<text x="250.8" y="191.5">1</text>
<text x="269.8" y="191.5">3</text>
<text x="276.2" y="191.5">2</text>
<text x="283.8" y="189">3</text>
<text x="250.8" y="196.6">2</text>
<text x="269.8" y="192.8">4</text>
<text x="269.8" y="195.3">5</text>
<text x="269.8" y="196.6">6</text>
<text x="283.8" y="194.1">1</text>
</g>
</svg>
